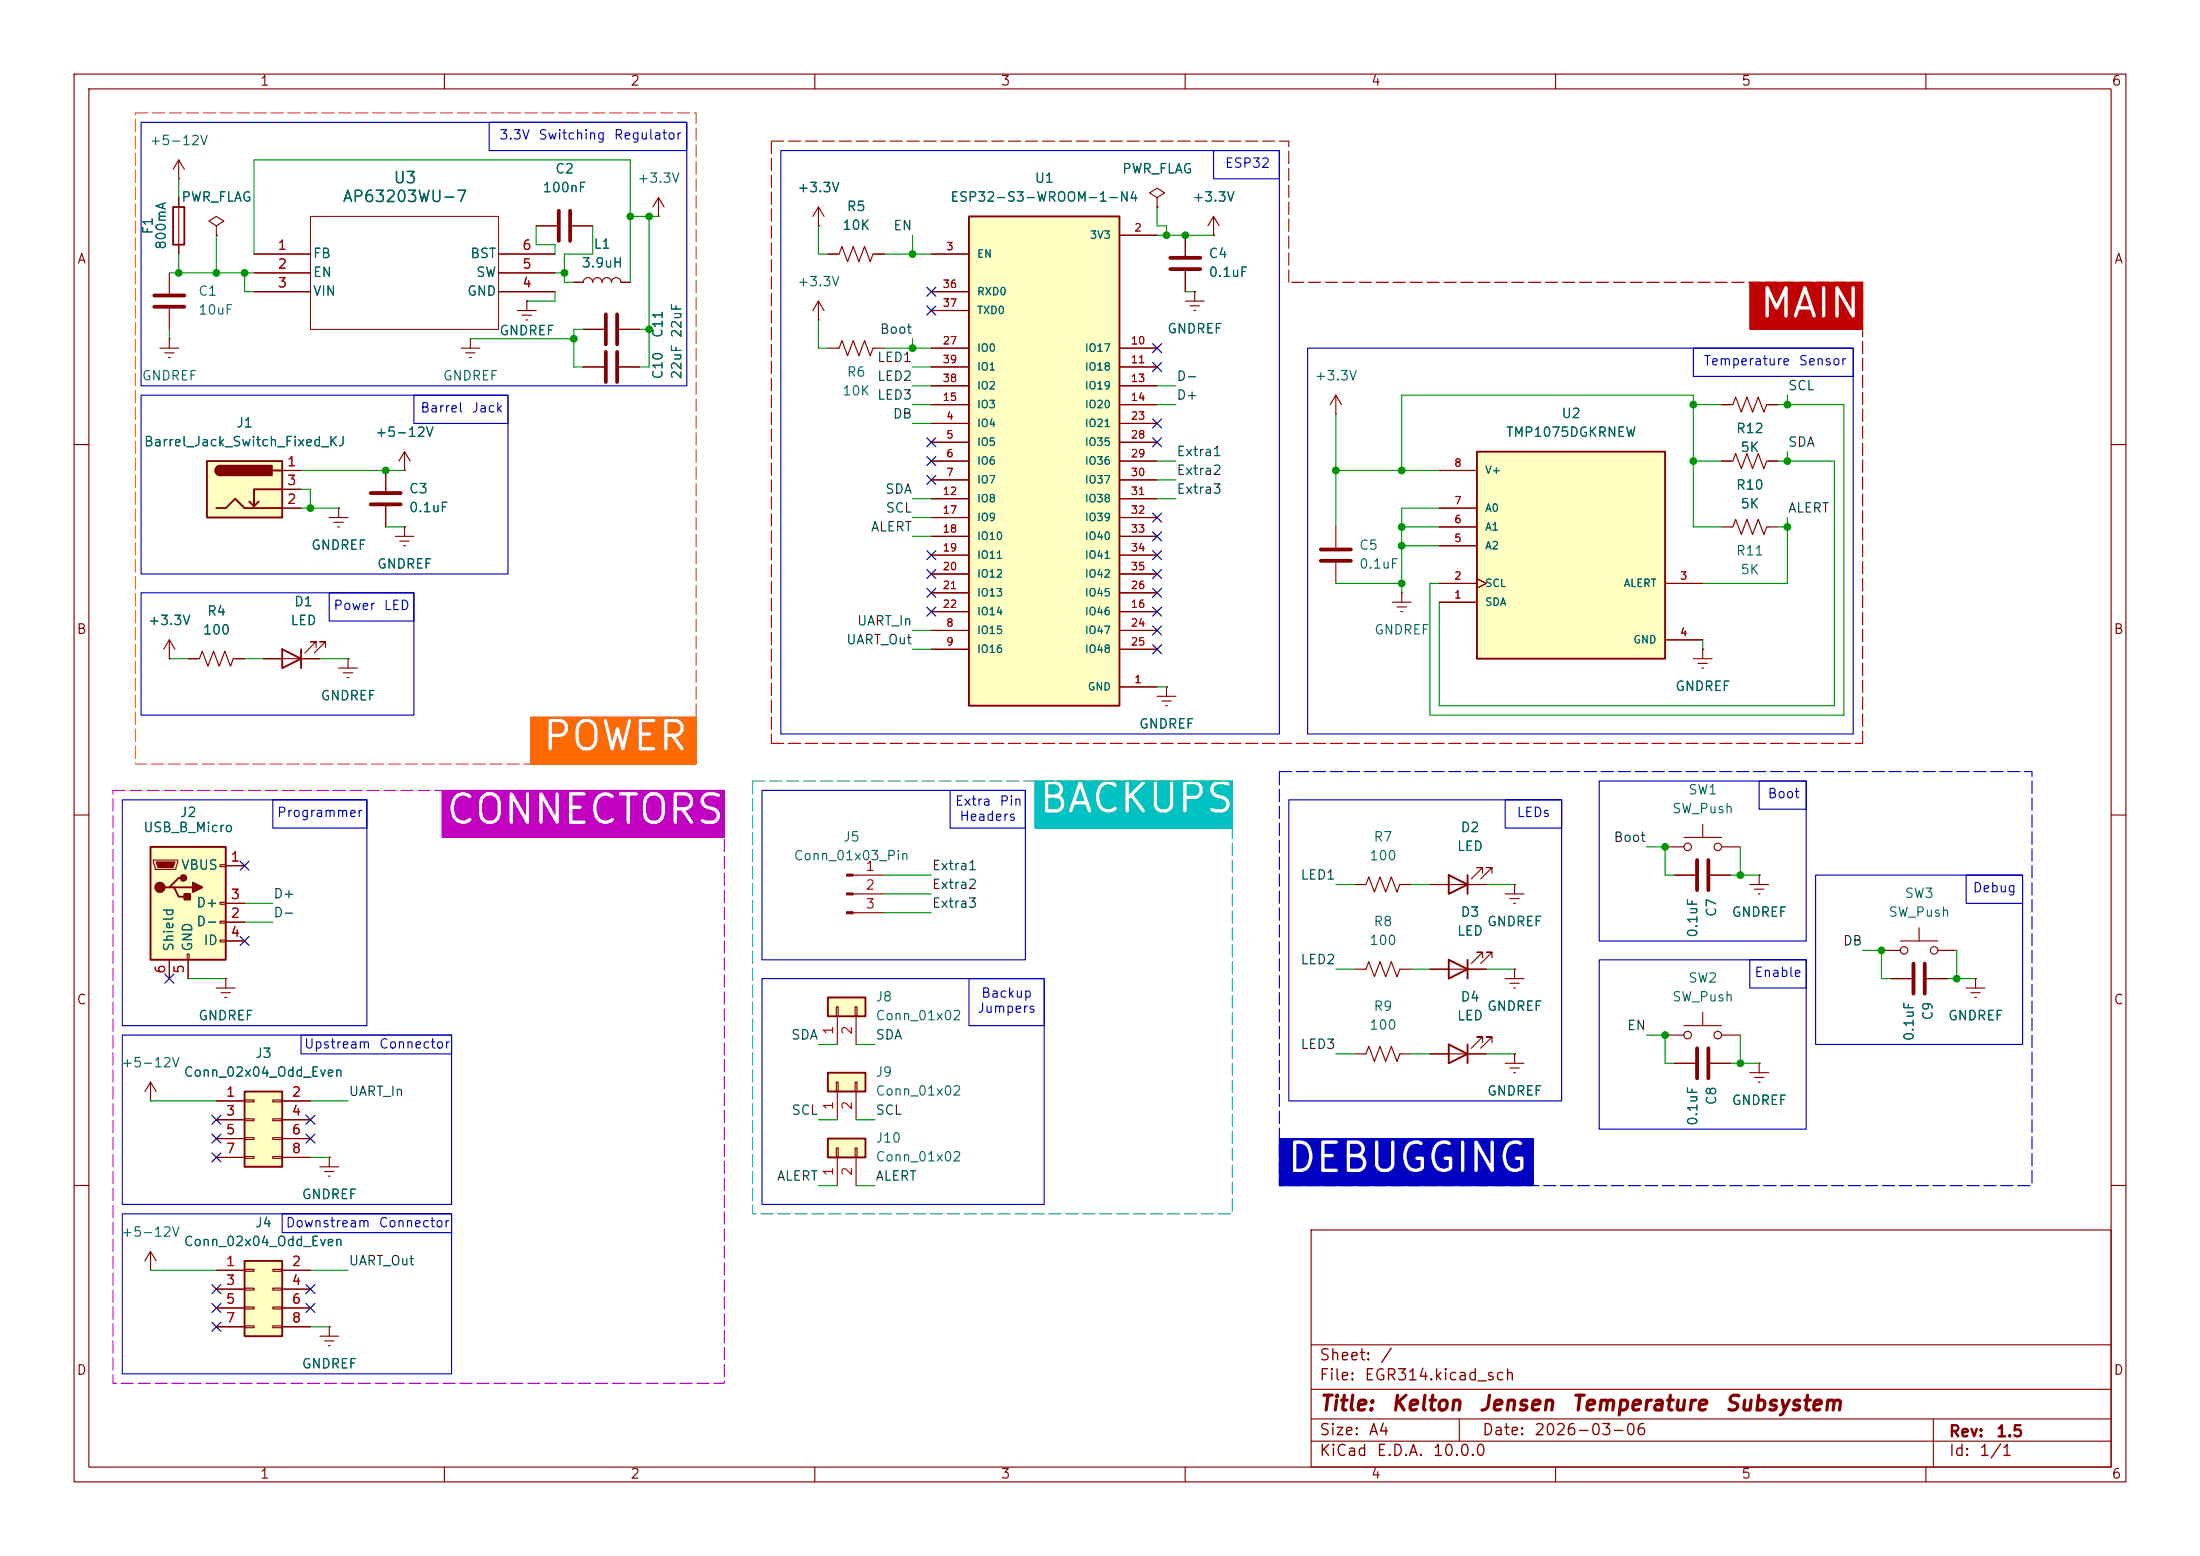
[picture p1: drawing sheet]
<svg xmlns="http://www.w3.org/2000/svg" width="297mm" height="210mm" viewBox="0 0 297 210" stroke-linecap="round" stroke-linejoin="round" font-family="sans-serif">
<g fill="none" stroke="#840000" stroke-width=".15">
<path d="M10 10h277v190h-277zM12 12h273v186h-273zM60 10v2M110 10v2M160 10v2M210 10v2M260 10v2M10 60h2M285 60h2M10 110h2M285 110h2M10 160h2"/>
<path d="M177 166h108v32h-108zM285 160h2M60 198v2M110 198v2M160 198v2M177 194.5h108M177 191.5h108M177 187.5h108M177 181.5h108M197 191.5v3M210 198v2M260 198v2"/>
<path d="M261 191.5v6.5"/>
</g>
<path d="M71.6 96.8h22.4v6.3h-22.4z" fill="#ff6b00"/>
<path d="M236.2 38.1h15.3v6.4h-15.3z" fill="#c20000"/>
<path d="M59.7 106.7h38.1v6.3h-38.1z" fill="#c200c2"/>
<path d="M139.7 105.4h26.7v6.4h-26.7z" fill="#00c2c2"/>
<path d="M172.7 153.7h34.3v6.3h-34.3z" fill="#0000c2"/>
<g fill="none" stroke="#840000" stroke-width=".15">
<path d="M77.5 38.1h1.2a.64 .64 0 0 1 .7-.6 .64 .64 0 0 1 .6 .6 .64 .64 0 0 1 .6-.6 .64 .64 0 0 1 .7 .6 .64 .64 0 0 1 .6-.6 .64 .64 0 0 1 .6 .6 .64 .64 0 0 1 .7-.6 .64 .64 0 0 1 .6 .6h1.3M69.8 41.9h2.6M70.5 42.5h1.3M71 43.2h.2M71.1 40.6h.1M71.1 40.6v1.3M78.7 44.5h2.8M83.6 44.5h2.8M232.4 54.6h1.5l.4-1 .8 2 .7-2 .8 2 .8-2 .7 2 .4-1h1.5M52.1 63.5v2.8M52.1 68.3v2.8M54.6 63.5h.1"/>
<path d="M54.6 61l-.8 1.2M54.6 61l.8 1.2M54.6 61v2.5M22.9 88.9h.1M22.9 86.4l-.8 1.2M22.9 86.4l.7 1.2M22.9 86.4v2.5M25.4 88.9h1.5l.4-1 .8 2 .7-2 .8 2 .8-2 .7 2 .4-1h1.5M35.6 88.9h7.6M42.7 87.4v-.8h-.8h.8l-1.6 1.5M43.9 87.4v-.8h-.7h.7l-1.5 1.5M45.7 90.2h2.6"/>
<path d="M46.4 90.8h1.2M46.9 91.4h.2M47 88.9h.1M47 88.9v1.3M193 119.4h7.7M200.2 117.9v-.8h-.8h.8l-1.6 1.5M201.4 117.9v-.8h-.7h.7l-1.5 1.5M29.2 133.4h2.5M29.8 134h1.3M30.4 134.6h.2M30.5 132.1h.1M30.5 132.1v1.3"/>
<path d="M20.3 148.6h.1M20.3 146.1l-.7 1.2M20.3 146.1l.8 1.2M20.3 146.1v2.5"/>
</g>
<path d="M81.8 42.4v4.1M83.3 42.4v4.1M50 66.5h4.1M50 68.1h4.1" fill="none" stroke="#840000" stroke-width=".51"/>
<path d="M38.1 87.6l2.5 1.3-2.5 1.3zM40.6 87.6v2.6M195.6 118.1l2.5 1.3-2.5 1.3zM198.1 118.1v2.6" fill="none" stroke="#840000" stroke-width=".25"/>
<path d="M33 147.3h5.1v10.2h-5.1z" fill="#ffffc2"/>
<path d="M195.6 129.5l2.5 1.3-2.5 1.3zM198.1 129.5v2.6M33 147.3h5.1v10.2h-5.1zM195.6 141l2.5 1.2-2.5 1.3zM198.1 141v2.5" fill="none" stroke="#840000" stroke-width=".25"/>
<g fill="none" stroke="#840000" stroke-width=".15">
<path d="M72.4 30.5h2.8M77.2 30.5h2.8M88.9 29.2h.1M88.9 26.7l-.8 1.2M88.9 26.7l.8 1.2M88.9 26.7v2.5M182.9 119.4h1.5l.4-1 .7 2 .8-2 .8 2 .7-2 .8 2 .4-1h1.5M204.5 119.4h.1M204.5 119.4v1.3M182.9 130.8h1.5l.4-1 .7 2 .8-2 .8 2 .7-2 .8 2 .4-1h1.5M193 130.8h7.7M200.2 129.3v-.8h-.8h.8l-1.6 1.5"/>
<path d="M201.4 129.3v-.8h-.7h.7l-1.5 1.5M203.2 132.1h2.5M203.2 120.7h2.5M203.8 132.7h1.3M203.8 121.3h1.3M204.3 133.4h.3M204.3 121.9h.3M204.5 130.8h.1M204.5 130.8v1.3M29.2 148.6h3.8M29.2 151.1h3.8M29.2 153.7h3.8"/>
<path d="M29.2 156.2h3.8M33 148.5h1.3v.2h-1.3zM33 151h1.3v.3h-1.3zM33 153.5h1.3v.3h-1.3zM33 156.1h1.3v.2h-1.3zM36.8 148.5h1.3v.2h-1.3zM36.8 151h1.3v.3h-1.3zM36.8 153.5h1.3v.3h-1.3zM36.8 156.1h1.3v.2h-1.3zM38.1 148.6h3.8M38.1 151.1h3.8M38.1 153.7h3.8"/>
<path d="M38.1 156.2h3.8M182.9 142.2h1.5l.4-1 .7 2.1 .8-2.1 .8 2.1 .7-2.1 .8 2.1 .4-1.1h1.5M193 142.2h7.7M200.2 140.7v-.7h-.8h.8l-1.6 1.5M201.4 140.7v-.7h-.7h.7l-1.5 1.5M203.2 143.5h2.5M203.8 144.1h1.3M204.3 144.8h.3M204.5 142.2h.1M204.5 142.2v1.3"/>
</g>
<path d="M75.4 28.4v4.1M77 28.4v4.1" fill="none" stroke="#840000" stroke-width=".51"/>
<path d="M33 170.2h5.1v10.1h-5.1z" fill="#ffffc2"/>
<path d="M33 170.2h5.1v10.1h-5.1z" fill="none" stroke="#840000" stroke-width=".25"/>
<g fill="none" stroke="#840000" stroke-width=".15">
<path d="M228.6 88.9h2.5M229.2 89.5h1.3M229.7 90.2h.3M229.9 87.6h.1M229.9 87.6v1.3M43.2 157.5h2.5M43.8 158.1h1.3M44.3 158.8h.3M44.4 156.2h.1M44.4 156.2v1.3M29.2 171.5h3.8M29.2 174h3.8"/>
<path d="M29.2 176.5h3.8M29.2 179.1h3.8M33 171.3h1.3v.3h-1.3zM33 173.9h1.3v.2h-1.3zM33 176.4h1.3v.3h-1.3zM33 178.9h1.3v.3h-1.3zM36.8 171.3h1.3v.3h-1.3zM36.8 173.9h1.3v.2h-1.3zM36.8 176.4h1.3v.3h-1.3zM36.8 178.9h1.3v.3h-1.3zM38.1 171.5h3.8M38.1 174h3.8"/>
<path d="M38.1 176.5h3.8M38.1 179.1h3.8M44.4 179.1h.1M44.4 179.1v1.2M43.2 180.3h2.5M43.8 181h1.3M44.3 181.6h.3"/>
</g>
<path d="M20.3 114.3h10.2v15.2h-10.2z" fill="#ffffc2"/>
<path d="M20.3 114.3h10.2v15.2h-10.2zM22.9 119.8h.6l.6 1.2h1.3M23.5 119.8h2.5M24.8 118.5h-.7l-1.2 1.3h-.7" fill="none" stroke="#840000" stroke-width=".25"/>
<g fill="none" stroke="#840000" stroke-width=".15">
<path d="M232.4 71.1h1.5l.4-1 .8 2 .7-2 .8 2 .8-2 .7 2 .4-1h1.5M20.7 116.1h3.3v.2l-.3 1h-2.7zM29.7 116.7h.8v.3h-.8zM30.5 116.8h2.5M22.9 129.5v2.6M25.3 128.8h.2v.7h-.2zM25.4 129.5v2.6M29.7 121.8h.8v.2h-.8zM29.7 124.3h.8v.3h-.8zM29.7 126.9h.8v.2h-.8zM30.5 124.5h2.5M30.5 121.9h2.5"/>
<path d="M30.5 127h2.5"/>
</g>
<path d="M21.1 116.3h2.5l-.2 .8h-2.1z" fill="#840000" stroke="#840000" stroke-width=".15"/>
<g fill="#840000" stroke="#840000" stroke-width=".25">
<path d="M24.9 120.7h.8v.7h-.8z"/>
<path d="M26 119.1l1.3 .7-1.3 .6z"/>
<circle cx="21.6" cy="119.8" r=".63"/>
<circle cx="24.8" cy="118.5" r=".38"/>
</g>
<path d="M199.4 61h25.4v27.9h-25.4z" fill="#ffffc2"/>
<path d="M199.4 61h25.4v27.9h-25.4z" fill="none" stroke="#840000" stroke-width=".25"/>
<path d="M180.3 71.1v2.8M180.3 75.9v2.8M194.3 78.7h5.1M194.3 73.7h5.1M194.3 71.1h5.1M194.3 68.6h5.1M194.3 63.5h5.1M199.4 78.1l1.3 .6-1.3 .7M224.8 78.7h5.1M194.3 81.3h5.1M224.8 86.4h5.1" fill="none" stroke="#840000" stroke-width=".15"/>
<path d="M178.3 74.2h4.1M178.3 75.7h4.1" fill="none" stroke="#840000" stroke-width=".51"/>
<path d="M130.8 29.2h20.3v66.1h-20.3z" fill="#ffffc2"/>
<path d="M130.8 29.2h20.3v66.1h-20.3z" fill="none" stroke="#840000" stroke-width=".25"/>
<g fill="none" stroke="#840000" stroke-width=".15">
<path d="M125.7 34.3h5.1M125.7 39.4h5.1M151.1 31.8h5.1M125.7 57.2h5.1M125.7 59.7h5.1M125.7 47h5.1M125.7 49.5h5.1M125.7 52.1h5.1M125.7 54.6h5.1M125.7 41.9h5.1M151.1 57.2h5.1M151.1 59.7h5.1"/>
<path d="M151.1 47h5.1M151.1 49.5h5.1M151.1 52.1h5.1M151.1 54.6h5.1M125.7 62.2h5.1M125.7 64.8h5.1M125.7 67.3h5.1M125.7 69.9h5.1M125.7 72.4h5.1M125.7 74.9h5.1M125.7 77.5h5.1M151.1 62.2h5.1"/>
<path d="M151.1 64.8h5.1M151.1 67.3h5.1M151.1 69.9h5.1M151.1 72.4h5.1M151.1 74.9h5.1M151.1 77.5h5.1M125.7 85.1h5.1M125.7 87.6h5.1M125.7 82.6h5.1M125.7 80h5.1M151.1 92.7h5.1M151.1 85.1h5.1"/>
<path d="M151.1 87.6h5.1M151.1 82.6h5.1M151.1 80h5.1"/>
</g>
<path d="M111.8 134.6h5v2.6h-5z" fill="#ffffc2"/>
<path d="M111.8 134.6h5v2.6h-5z" fill="none" stroke="#840000" stroke-width=".25"/>
<g fill="none" stroke="#840000" stroke-width=".15">
<path d="M111.8 47h1.5l.4-1 .7 2 .8-2 .8 2 .7-2 .8 2 .4-1h1.5M180.3 55.9h.1M180.3 53.3l-.7 1.3M180.3 53.3l.8 1.3M180.3 53.3v2.6M232.4 62.2h1.5l.4-1 .8 2 .7-2 .8 2 .8-2 .7 2 .4-1h1.5M188 81.3h2.5M188.6 81.9h1.3M189.1 82.6h.3M189.2 80h.1M189.2 80v1.3M115.2 118.1h4.2"/>
<path d="M112.9 135.9h.3v1.3h-.3zM113 137.2v3.8M115.2 120.7h4.2M115.2 123.2h4.2M115.4 135.9h.3v1.3h-.3zM115.6 137.2v3.8M254 128.3h2.5M256.5 127h5.1M259.1 125.2v1.8M261.6 128.3h2.6M20.3 171.5h.1M20.3 168.9l-.7 1.3"/>
<path d="M20.3 168.9l.8 1.3M20.3 168.9v2.6"/>
<circle cx="257" cy="128.3" r=".51"/>
<circle cx="261.1" cy="128.3" r=".51"/>
</g>
<g fill="#840000" stroke="#840000" stroke-width=".15">
<path d="M114.3 118h.9v.2h-.9z"/>
<path d="M114.3 120.5h.9v.3h-.9z"/>
<path d="M114.3 123.1h.9v.2h-.9z"/>
</g>
<path d="M111.8 144.8h5v2.5h-5z" fill="#ffffc2"/>
<path d="M111.8 144.8h5v2.5h-5z" fill="none" stroke="#840000" stroke-width=".25"/>
<path d="M112.9 146.1h.3v1.2h-.3zM113 147.3v3.8M115.4 146.1h.3v1.2h-.3zM115.6 147.3v3.8" fill="none" stroke="#840000" stroke-width=".15"/>
<path d="M111.8 153.7h5v2.5h-5z" fill="#ffffc2"/>
<path d="M111.8 153.7h5v2.5h-5z" fill="none" stroke="#840000" stroke-width=".25"/>
<g fill="none" stroke="#840000" stroke-width=".15">
<path d="M22.9 36.8v2.8M110.5 30.5h.1M110.5 27.9v2.6M110.5 27.9l-.8 1.3M110.5 27.9l.8 1.3M111.8 34.3h1.5l.4-1 .7 2 .8-2 .8 2 .7-2 .8 2 .4-1h1.5M156.2 26.7l1-.7-1-.6-1 .6 1 .7v1.2M156.2 27.9h.1M160 31.8v2.7M160 36.6v2.8M161.3 39.4h.1M161.3 39.4v1.2"/>
<path d="M163.8 31.8h.1M163.8 29.2l-.7 1.3M163.8 29.2l.8 1.3M163.8 29.2v2.6M21.6 47h2.5M22.2 47.6h1.3M22.7 48.3h.3M22.9 45.7h.1M22.9 41.7v2.8M22.9 45.7v1.3M62.2 47h2.6M62.9 47.6h1.2"/>
<path d="M63.4 48.3h.2M63.5 45.7h.1M63.5 45.7v1.3M78.7 49.5h2.8M83.6 49.5h2.8M110.5 43.2h.1M110.5 40.6l-.8 1.3M110.5 40.6l.8 1.3M110.5 40.6v2.6M160 40.6h2.6M160.7 41.3h1.2M161.2 41.9h.2"/>
<path d="M44.4 69.9h2.6M45.1 70.5h1.3M45.6 71.1h.2M45.7 68.6h.1M45.7 68.6v1.3M53.3 72.4h2.6M54 73h1.2M54.5 73.7h.2M54.6 71.1h.1M54.6 71.1v1.3M156.2 94h2.5M156.8 94.6h1.3"/>
<path d="M157.4 95.3h.2M157.5 92.7h.1M157.5 92.7v1.3M224.8 114.3h2.5M226.1 118.1h2.8M227.3 113h5.1M229.9 111.3v1.7M230.9 118.1h2.8M232.4 114.3h2.5M236.2 119.4h2.6M237.5 118.1h.1M237.5 118.1v1.3"/>
<path d="M224.8 139.7h2.5M227.3 138.4h5.1M229.9 136.7v1.7M232.4 139.7h2.5M236.9 120h1.2M237.4 120.7h.2M255.3 132.1h2.8M260.1 132.1h2.8M265.4 133.4h2.6M266.1 134h1.2M266.6 134.6h.2M266.7 132.1h.1"/>
<path d="M266.7 132.1v1.3M112.9 154.9h.3v1.3h-.3zM113 156.2v3.8M115.4 154.9h.3v1.3h-.3zM115.6 156.2v3.8M226.1 143.5h2.8M230.9 143.5h2.8M236.2 144.8h2.6M236.9 145.4h1.2M237.4 146.1h.2M237.5 143.5h.1M237.5 143.5v1.3"/>
<circle cx="227.8" cy="114.3" r=".51"/>
<circle cx="231.9" cy="114.3" r=".51"/>
<circle cx="227.8" cy="139.7" r=".51"/>
<circle cx="231.9" cy="139.7" r=".51"/>
</g>
<path d="M20.8 39.9h4.1M158 34.8h4.1M158 36.3h4.1M20.8 41.4h4.1M81.8 47.5v4.1M83.3 47.5v4.1M229.1 116.1v4M230.6 116.1v4M258.3 130v4.1M259.8 130v4.1M229.1 141.5v4M230.6 141.5v4" fill="none" stroke="#840000" stroke-width=".51"/>
<path d="M27.9 62.2h10.2v7.7h-10.2z" fill="#ffffc2"/>
<path d="M23.4 27.9h1.5v5.1h-1.5zM27.9 62.2h10.2v7.7h-10.2zM29.2 68.6h1.3l1.2-1.3 1.3 1.3h5.1M29.7 62.9a.64 .64 0 0 0-.6 .6 .64 .64 0 0 0 .6 .6M34.9 67.7l-.6 .6M36.8 63.5h1.3M38.1 66h-3.8v2.3l-.6-.6" fill="none" stroke="#840000" stroke-width=".25"/>
<g fill="#840000" stroke="#840000" stroke-width=".25">
<path d="M29.3 63.1l.4-.2v1.2a.63 .63 0 0 1-.6-.4 .63 .63 0 0 1 .2-.6z"/>
<path d="M29.7 62.9h7v1.2h-7z"/>
</g>
<g fill="none" stroke="#840000" stroke-width=".15">
<path d="M24.1 24.1h.1M24.1 21.6l-.7 1.3M24.1 21.6l.8 1.3M24.1 21.6v2.5M24.1 26.7v7.6M29.2 30.5l1-.7-1-.6-1 .6 1 .7v1.3M29.2 31.8h.1M34.3 36.8h7.6M34.3 39.4h7.6M34.3 34.3h7.6M67.3 36.8h7.6M67.3 39.4h7.6"/>
<path d="M67.3 34.3h7.6M72.4 30.5h2.8M77.2 30.5h2.8M77.5 38.1h1.2M83.8 38.1h1.3M110.5 30.5h.1M111.8 34.3h1.2M118.1 34.3h1.3M125.7 39.4h5.1M125.7 34.3h5.1M151.1 31.8h5.1M156.2 27.9h.1"/>
<path d="M160 31.8v2.7M160 36.6v2.8M161.3 39.4h.1M163.8 31.8h.1M71.1 40.6h.1M78.7 49.5h2.8M78.7 44.5h2.8M83.6 49.5h2.8M83.6 44.5h2.8M125.7 54.6h5.1M125.7 57.2h5.1M125.7 59.7h5.1"/>
<path d="M125.7 47h5.1M125.7 49.5h5.1M125.7 52.1h5.1M125.7 41.9h5.1M151.1 54.6h5.1M151.1 57.2h5.1M151.1 59.7h5.1M151.1 47h5.1M151.1 49.5h5.1M151.1 52.1h5.1M232.4 54.6h1.3M238.8 54.6h1.2"/>
<path d="M38.1 63.5h2.5M38.1 68.6h2.5M38.1 66h2.5M45.7 68.6h.1M52.1 63.5v2.8M52.1 68.3v2.8M54.6 63.5h.1M54.6 71.1h.1M125.7 62.2h5.1M125.7 64.8h5.1M125.7 67.3h5.1M125.7 69.9h5.1"/>
<path d="M125.7 72.4h5.1M125.7 74.9h5.1M125.7 77.5h5.1M151.1 62.2h5.1M151.1 64.8h5.1M151.1 67.3h5.1M151.1 69.9h5.1M151.1 72.4h5.1M151.1 74.9h5.1M151.1 77.5h5.1M194.3 63.5h5.1M194.3 68.6h5.1"/>
<path d="M194.3 78.7h5.1M194.3 73.7h5.1M194.3 71.1h5.1M199.4 78.1l1.3 .6-1.3 .7M224.8 78.7h5.1M232.4 62.2h1.3M238.8 62.2h1.2M22.9 88.9h.1M25.4 88.9h1.3M31.7 88.9h1.3M35.6 88.9h2.5M40.6 88.9h2.6"/>
<path d="M47 88.9h.1M125.7 85.1h5.1M125.7 87.6h5.1M125.7 82.6h5.1M125.7 80h5.1M151.1 92.7h5.1M151.1 85.1h5.1M151.1 87.6h5.1M151.1 82.6h5.1M151.1 80h5.1M157.5 92.7h.1M194.3 81.3h5.1"/>
<path d="M224.8 86.4h5.1M229.9 87.6h.1M30.5 116.8h2.5M193 119.4h2.6M198.1 119.4h2.6M204.5 119.4h.1M226.1 118.1h2.8M230.9 118.1h2.8M237.5 118.1h.1M22.9 129.5v2.6M25.4 129.5v2.6M30.5 132.1h.1"/>
<path d="M30.5 124.5h2.5M30.5 121.9h2.5M30.5 127h2.5M193 130.8h2.6M198.1 130.8h2.6M204.5 130.8h.1M255.3 132.1h2.8M260.1 132.1h2.8M266.7 132.1h.1M29.2 148.6h3.8M29.2 151.1h3.8M29.2 153.7h3.8"/>
<path d="M29.2 156.2h3.8M38.1 148.6h3.8M38.1 151.1h3.8M38.1 153.7h3.8M38.1 156.2h3.8M44.4 156.2h.1M193 142.2h2.6M198.1 142.2h2.6M204.5 142.2h.1M226.1 143.5h2.8M230.9 143.5h2.8M237.5 143.5h.1"/>
<path d="M29.2 171.5h3.8M29.2 174h3.8M29.2 176.5h3.8M29.2 179.1h3.8M38.1 171.5h3.8M38.1 174h3.8M38.1 176.5h3.8M38.1 179.1h3.8M44.4 179.1h.1"/>
</g>
<path d="M41.9 29.2h25.4v15.3h-25.4z" fill="none" stroke="#840000" stroke-width=".14"/>
<path d="M104.1 19.1h69.9M104.1 19.1v81.2M174 38.1v-19M251.5 38.1h-77.5M104.1 100.3h147.4M251.5 100.3v-62.2" fill="none" stroke="#c20000" stroke-width=".15" stroke-dasharray="1.7 .6"/>
<g fill="none" stroke="#009600" stroke-width=".15">
<path d="M22.9 36.8h11.4M24.1 24.1v2.6M24.1 34.3v2.5M29.2 31.8v5M33 36.8v2.6h1.3M34.3 34.3v-12.7h50.8v16.5M72.4 30.5v2.5h2.5v1.3M74.9 36.8h1.3M74.9 39.4v1.2h-3.8M80 30.5v3.8h-3.8v3.8h1.3M85.1 29.2h3.8M87.6 29.2v20.3h-1.2"/>
<path d="M110.5 30.5v3.8h1.3M119.4 34.3h6.3M123.2 31.8v2.5M156.2 27.9v2.6h1.3v1.3M156.2 31.8h7.6M160 39.4h1.3M22.9 44.5v1.2M63.5 45.7h14M78.7 44.5h-1.2v5h1.2M86.4 44.5h1.2M110.5 43.2v3.8h1.3M119.4 47h6.3"/>
<path d="M123.2 54.6h2.5M123.2 49.5h2.5M123.2 45.7v1.3M123.2 57.2h2.5M123.2 52.1h2.5M156.2 54.6h2.5M156.2 52.1h2.5M180.3 55.9v15.2M228.6 54.6h3.8M240 54.6h8.9v41.9h-55.9v-17.8h1.3M241.3 53.3v1.3M40.6 68.6h5.1"/>
<path d="M40.6 63.5h14M40.6 66h1.3v2.6M52.1 71.1h2.5M123.2 69.9h2.5M123.2 67.3h2.5M123.2 72.4h2.5M156.2 62.2h2.5M156.2 64.8h2.5M156.2 67.3h2.5M180.3 78.7h8.9M180.3 63.5h14M189.2 73.7h5.1"/>
<path d="M189.2 71.1h5.1M189.2 63.5v-10.2h39.4v17.8h3.8M194.3 68.6h-5.1v11.4M228.6 62.2h3.8M240 62.2h7.6v33.1h-53.3v-14M240 71.1h1.3M241.3 61v1.2M241.3 69.9v8.8h-11.4M22.9 88.9h2.5M33 88.9h2.6M43.2 88.9h3.8M123.2 87.6h2.5"/>
<path d="M123.2 85.1h2.5M156.2 92.7h1.3M229.9 86.4v1.2M119.4 118.1h6.3M180.3 119.4h2.6M190.5 119.4h2.5M200.7 119.4h3.8M222.2 114.3h2.6v3.8h1.3M233.7 118.1h3.8M234.9 114.3v3.8M25.4 132.1h5.1M33 121.9h3.8"/>
<path d="M33 124.5h3.8M119.4 120.7h6.3M119.4 123.2h6.3M180.3 130.8h2.6M190.5 130.8h2.5M200.7 130.8h3.8M222.2 139.7h2.6v3.8h1.3M234.9 139.7v3.8M251.5 128.3h2.5v3.8h1.3M262.9 132.1h3.8M264.2 128.3v3.8M20.3 148.6h8.9"/>
<path d="M41.9 156.2h2.5M41.9 148.6h5.1M110.5 141h2.5M110.5 151.1h2.5M115.6 141h2.5M115.6 151.1h2.5M180.3 142.2h2.6M190.5 142.2h2.5M200.7 142.2h3.8M233.7 143.5h3.8M20.3 171.5h8.9M41.9 171.5h5.1"/>
<path d="M41.9 179.1h2.5M110.5 160h2.5M115.6 160h2.5"/>
</g>
<g fill="none" stroke="#000084" stroke-width=".15">
<path d="M125.1 38.8l1.2 1.2M126.3 38.8l-1.2 1.2M125.1 41.3l1.2 1.2M125.1 59.1l1.2 1.2M126.3 41.3l-1.2 1.2M126.3 59.1l-1.2 1.2M155.6 56.5l1.2 1.3M155.6 48.9l1.2 1.2M155.6 46.4l1.2 1.2M155.6 59.1l1.2 1.2M156.8 56.5l-1.2 1.3M156.8 48.9l-1.2 1.2"/>
<path d="M156.8 46.4l-1.2 1.2M156.8 59.1l-1.2 1.2M125.1 79.4l1.2 1.2M125.1 74.3l1.2 1.2M125.1 64.2l1.2 1.2M125.1 76.9l1.2 1.2M125.1 61.6l1.2 1.2M126.3 79.4l-1.2 1.2M126.3 74.3l-1.2 1.2M126.3 64.2l-1.2 1.2M126.3 76.9l-1.2 1.2M126.3 61.6l-1.2 1.2"/>
<path d="M155.6 79.4l1.2 1.2M155.6 69.2l1.2 1.3M155.6 76.9l1.2 1.2M155.6 74.3l1.2 1.2M155.6 71.8l1.2 1.2M156.8 79.4l-1.2 1.2M156.8 69.2l-1.2 1.3M156.8 76.9l-1.2 1.2M156.8 74.3l-1.2 1.2M156.8 71.8l-1.2 1.2M125.1 81.9l1.2 1.3M126.3 81.9l-1.2 1.3"/>
<path d="M155.6 84.5l1.2 1.2M155.6 81.9l1.2 1.3M155.6 87l1.2 1.2M156.8 84.5l-1.2 1.2M156.8 81.9l-1.2 1.3M156.8 87l-1.2 1.2M32.4 116.2l1.2 1.2M33.6 116.2l-1.2 1.2M22.3 131.5l1.2 1.2M23.5 131.5l-1.2 1.2M32.4 126.4l1.2 1.2M33.6 126.4l-1.2 1.2"/>
<path d="M28.6 150.5l1.2 1.2M28.6 155.6l1.2 1.2M28.6 153.1l1.2 1.2M29.8 150.5l-1.2 1.2M29.8 155.6l-1.2 1.2M29.8 153.1l-1.2 1.2M41.3 153.1l1.2 1.2M41.3 150.5l1.2 1.2M42.5 153.1l-1.2 1.2M42.5 150.5l-1.2 1.2M28.6 178.5l1.2 1.2M28.6 175.9l1.2 1.2"/>
<path d="M28.6 173.4l1.2 1.2M29.8 178.5l-1.2 1.2M29.8 175.9l-1.2 1.2M29.8 173.4l-1.2 1.2M41.3 175.9l1.2 1.2M41.3 173.4l1.2 1.2M42.5 175.9l-1.2 1.2M42.5 173.4l-1.2 1.2"/>
</g>
<g fill="none" stroke="#0000c2" stroke-width=".15">
<path d="M19 16.5h73.7v35.6h-73.7zM66 16.5h26.7v3.8h-26.7zM105.4 20.3h67.3v78.8h-67.3zM163.8 20.3h8.9v3.8h-8.9zM19 53.3h49.6v24.2h-49.6zM55.9 53.3h12.7v3.9h-12.7zM176.5 47h73.7v52.1h-73.7zM228.6 47h21.6v3.8h-21.6zM19 80h36.9v16.5h-36.9zM44.4 80h11.5v3.8h-11.5zM16.5 108h33v30.4h-33zM36.8 108h12.7v3.8h-12.7z"/>
<path d="M102.9 106.7h35.5v22.8h-35.5zM128.3 106.7h10.1v5.1h-10.1zM174 108h36.8v40.6h-36.8zM203.2 108h7.6v3.8h-7.6zM215.9 105.4h27.9v21.6h-27.9zM237.5 105.4h6.3v3.8h-6.3zM245.1 118.1h27.9v22.9h-27.9zM265.4 118.1h7.6v3.8h-7.6zM16.5 139.7h44.5v22.9h-44.5zM40.6 139.7h20.4v2.5h-20.4zM102.9 132.1h38.1v30.5h-38.1zM130.8 132.1h10.2v6.3h-10.2z"/>
<path d="M215.9 129.5h27.9v22.9h-27.9zM236.2 129.5h7.6v3.9h-7.6zM172.7 153.7h34.3v6.3h-34.3zM16.5 163.8h44.5v21.6h-44.5zM38.1 163.8h22.9v2.6h-22.9z"/>
</g>
<path d="M71.6 96.8h22.4v6.3h-22.4z" fill="none" stroke="#ff6b00" stroke-width=".15"/>
<path d="M236.2 38.1h15.3v6.4h-15.3z" fill="none" stroke="#c20000" stroke-width=".15"/>
<path d="M172.7 104.1h101.6v55.9h-101.6z" fill="none" stroke="#0000c2" stroke-width=".15" stroke-dasharray="1.7 .6"/>
<path d="M18.3 15.2h75.7v87.9h-75.7z" fill="none" stroke="#ff6b00" stroke-width=".15" stroke-dasharray="1.7 .6"/>
<path d="M101.6 105.4h64.8v58.4h-64.8z" fill="none" stroke="#00c2c2" stroke-width=".15" stroke-dasharray="1.7 .6"/>
<path d="M15.2 106.7h82.6v80h-82.6z" fill="none" stroke="#c200c2" stroke-width=".15" stroke-dasharray="1.7 .6"/>
<path d="M59.7 106.7h38.1v6.3h-38.1z" fill="none" stroke="#c200c2" stroke-width=".15"/>
<path d="M139.7 105.4h26.7v6.4h-26.7z" fill="none" stroke="#00c2c2" stroke-width=".15"/>
<g fill="#009600" stroke="#009600" stroke-width=".14">
<circle cx="228.6" cy="54.6" r=".46"/>
<circle cx="241.3" cy="54.6" r=".46"/>
<circle cx="189.2" cy="63.5" r=".46"/>
<circle cx="189.2" cy="78.7" r=".46"/>
<circle cx="180.3" cy="63.5" r=".46"/>
<circle cx="189.2" cy="73.7" r=".46"/>
<circle cx="189.2" cy="71.1" r=".46"/>
<circle cx="224.8" cy="114.3" r=".46"/>
<circle cx="228.6" cy="62.2" r=".46"/>
<circle cx="241.3" cy="71.1" r=".46"/>
<circle cx="241.3" cy="62.2" r=".46"/>
<circle cx="234.9" cy="118.1" r=".46"/>
<circle cx="123.2" cy="47" r=".46"/>
<circle cx="254" cy="128.3" r=".46"/>
<circle cx="264.2" cy="132.1" r=".46"/>
<circle cx="234.9" cy="143.5" r=".46"/>
<circle cx="224.8" cy="139.7" r=".46"/>
<circle cx="123.2" cy="34.3" r=".46"/>
<circle cx="157.5" cy="31.8" r=".46"/>
<circle cx="160" cy="31.8" r=".46"/>
<circle cx="29.2" cy="36.8" r=".46"/>
<circle cx="33" cy="36.8" r=".46"/>
<circle cx="52.1" cy="63.5" r=".46"/>
<circle cx="41.9" cy="68.6" r=".46"/>
<circle cx="87.6" cy="29.2" r=".46"/>
<circle cx="85.1" cy="29.2" r=".46"/>
<circle cx="77.5" cy="45.7" r=".46"/>
<circle cx="76.2" cy="36.8" r=".46"/>
<circle cx="87.6" cy="44.5" r=".46"/>
<circle cx="24.1" cy="36.8" r=".46"/>
</g>
<g font-size="3.8" fill="#fff">
<text x="237.3" y="43.8">MAIN</text>
<text x="73" y="102.2">POWER</text>
<text x="60" y="112.1">CONNECTORS</text>
<text x="140" y="110.6">BACKUPS</text>
<text x="173.5" y="159.1">DEBUGGING</text>
</g>
<g font-size="2" fill="#840000">
<text x="178" y="190.9">Title:</text>
<text x="187.7" y="190.9">Kelton</text>
<text x="199.5" y="190.9">Jensen</text>
<text x="212" y="190.9">Temperature</text>
<text x="232.7" y="190.9">Subsystem</text>
</g>
<g font-size="1.5" fill="#006464">
<text x="46.2" y="27.7">AP63203WU-7</text>
<text x="53" y="25.1">U3</text>
</g>
<g font-size="1.5" fill="#840000">
<text x="178" y="184">Sheet:</text>
<text x="186.2" y="184">/</text>
<text x="178" y="186.7">File:</text>
<text x="184.1" y="186.7">EGR314.kicad_sch</text>
<text x="178" y="196.9">KiCad</text>
<text x="178" y="194.1">Size:</text>
<text x="184.7" y="194.1">A4</text>
<text x="185.7" y="196.9">E.D.A.</text>
<text x="193.3" y="196.9">10.0.0</text>
<text x="200" y="194.1">Date:</text>
<text x="207" y="194.1">2026-03-06</text>
<text x="263" y="194.3">Rev:</text>
<text x="263" y="196.9">Id:</text>
<text x="267.1" y="196.9">1/1</text>
<text x="269.4" y="194.3">1.5</text>
</g>
<g font-size="1.3" fill="#840000">
<text x="35" y="11.9">1</text>
<text x="85" y="11.9">2</text>
<text x="135" y="11.9">3</text>
<text x="185" y="11.9">4</text>
<text x="235" y="11.9">5</text>
<text x="285" y="11.9">6</text>
<text x="10.3" y="35.9">A</text>
<text x="285.3" y="35.9">A</text>
<text x="10.3" y="85.9">B</text>
<text x="285.3" y="85.9">B</text>
<text x="10.3" y="135.9">C</text>
<text x="285.3" y="135.9">C</text>
<text x="10.3" y="185.9">D</text>
<text x="285.3" y="185.9">D</text>
<text x="35" y="199.9">1</text>
<text x="85" y="199.9">2</text>
<text x="135" y="199.9">3</text>
<text x="185" y="199.9">4</text>
<text x="235" y="199.9">5</text>
<text x="285" y="199.9">6</text>
</g>
<g font-size="1.3" fill="#006464">
<text x="20.1" y="19.9">+5-12V</text>
<text x="74.9" y="23.7">C2</text>
<text x="151.4" y="23.7">PWR_FLAG</text>
<text x="24.4" y="27.5">PWR_FLAG</text>
<text x="73.2" y="26.3">100nF</text>
<text x="86" y="25">+3.3V</text>
<text x="107.5" y="26.3">+3.3V</text>
<text x="114.2" y="28.8">R5</text>
<text x="128.2" y="27.5">ESP32-S3-WROOM-1-N4</text>
<text x="139.6" y="25">U1</text>
<text x="160.9" y="27.5">+3.3V</text>
<text x="20.9" y="31.7" transform="rotate(-90 20.9 31.7)">F1</text>
<text x="22.7" y="33.8" transform="rotate(-90 22.7 33.8)">800mA</text>
<text x="42.2" y="35.2">FB</text>
<text x="63.4" y="35.2">BST</text>
<text x="80.1" y="33.9">L1</text>
<text x="113.6" y="31.3">10K</text>
<text x="163.1" y="35.2">C4</text>
<text x="26.7" y="40.2">C1</text>
<text x="42.2" y="37.7">EN</text>
<text x="42.2" y="40.2">VIN</text>
<text x="63" y="40.2">GND</text>
<text x="64.2" y="37.7">SW</text>
<text x="78.4" y="36.4">3.9uH</text>
<text x="107.5" y="39">+3.3V</text>
<text x="163.1" y="37.7">0.1uF</text>
<text x="26.7" y="42.8">10uF</text>
<text x="67.3" y="45.6">GNDREF</text>
<text x="89.8" y="45.7" transform="rotate(-90 89.8 45.7)">C11</text>
<text x="92.3" y="45.7" transform="rotate(-90 92.3 45.7)">22uF</text>
<text x="157.5" y="45.3">GNDREF</text>
<text x="19.1" y="51.7">GNDREF</text>
<text x="59.7" y="51.7">GNDREF</text>
<text x="89.8" y="51.3" transform="rotate(-90 89.8 51.3)">C10</text>
<text x="92.3" y="51.3" transform="rotate(-90 92.3 51.3)">22uF</text>
<text x="113.6" y="53.7">10K</text>
<text x="114.2" y="51.2">R6</text>
<text x="177.4" y="51.7">+3.3V</text>
<text x="31.8" y="58">J1</text>
<text x="50.6" y="59.3">+5-12V</text>
<text x="203.2" y="59.3">TMP1075DGKRNEW</text>
<text x="210.7" y="56.7">U2</text>
<text x="234.3" y="58.8">R12</text>
<text x="19.3" y="60.6">Barrel_Jack_Switch_Fixed_KJ</text>
<text x="234.9" y="61.3">5K</text>
<text x="55.1" y="66.9">C3</text>
<text x="55.1" y="69.4">0.1uF</text>
<text x="234.3" y="66.4">R10</text>
<text x="234.9" y="68.9">5K</text>
<text x="41.9" y="74.5">GNDREF</text>
<text x="50.8" y="77.1">GNDREF</text>
<text x="183.4" y="74.5">C5</text>
<text x="183.4" y="77.1">0.1uF</text>
<text x="234.3" y="75.3">R11</text>
<text x="234.9" y="77.8">5K</text>
<text x="27.9" y="83.4">R4</text>
<text x="39.6" y="82.1">D1</text>
<text x="19.9" y="84.7">+3.3V</text>
<text x="27.3" y="86">100</text>
<text x="39.1" y="84.7">LED</text>
<text x="185.4" y="86">GNDREF</text>
<text x="43.2" y="94.8">GNDREF</text>
<text x="226.1" y="93.6">GNDREF</text>
<text x="153.7" y="98.7">GNDREF</text>
<text x="227.8" y="107.5">SW1</text>
<text x="19.3" y="112.6">USB_B_Micro</text>
<text x="24.2" y="110.6">J2</text>
<text x="113.7" y="113.9">J5</text>
<text x="185.3" y="113.9">R7</text>
<text x="197.1" y="112.6">D2</text>
<text x="225.7" y="110.1">SW_Push</text>
<text x="24.4" y="117.7">VBUS</text>
<text x="107.1" y="116.4">Conn_01x03_Pin</text>
<text x="184.8" y="116.4">100</text>
<text x="196.6" y="115.2">LED</text>
<text x="26.4" y="125.3">D-</text>
<text x="26.4" y="122.8">D+</text>
<text x="185.3" y="125.3">R8</text>
<text x="197.1" y="124.1">D3</text>
<text x="200.7" y="125.3">GNDREF</text>
<text x="232" y="123.9" transform="rotate(-90 232 123.9)">C7</text>
<text x="233.7" y="124.1">GNDREF</text>
<text x="254.9" y="124.1">SW_Push</text>
<text x="257" y="121.5">SW3</text>
<text x="23.7" y="128.5" transform="rotate(-90 23.7 128.5)">Shield</text>
<text x="26.3" y="128.5" transform="rotate(-90 26.3 128.5)">GND</text>
<text x="27.4" y="127.9">ID</text>
<text x="184.8" y="127.9">100</text>
<text x="196.6" y="126.6">LED</text>
<text x="229.5" y="126.6" transform="rotate(-90 229.5 126.6)">0.1uF</text>
<text x="118.1" y="135.5">J8</text>
<text x="185.3" y="136.8">R9</text>
<text x="197.1" y="135.5">D4</text>
<text x="200.7" y="136.8">GNDREF</text>
<text x="225.7" y="135.5">SW_Push</text>
<text x="227.8" y="132.9">SW2</text>
<text x="261.2" y="137.8" transform="rotate(-90 261.2 137.8)">C9</text>
<text x="26.7" y="138">GNDREF</text>
<text x="34.4" y="143.1">J3</text>
<text x="118.1" y="138">Conn_01x02</text>
<text x="184.8" y="139.3">100</text>
<text x="196.6" y="138">LED</text>
<text x="258.7" y="140.6" transform="rotate(-90 258.7 140.6)">0.1uF</text>
<text x="262.9" y="138">GNDREF</text>
<text x="16.3" y="144.4">+5-12V</text>
<text x="24.7" y="145.6">Conn_02x04_Odd_Even</text>
<text x="118.1" y="145.6">J9</text>
<text x="118.1" y="148.2">Conn_01x02</text>
<text x="200.7" y="148.2">GNDREF</text>
<text x="232" y="149.3" transform="rotate(-90 232 149.3)">C8</text>
<text x="233.7" y="149.5">GNDREF</text>
<text x="118.1" y="154.5">J10</text>
<text x="229.5" y="152" transform="rotate(-90 229.5 152)">0.1uF</text>
<text x="118.1" y="157.1">Conn_01x02</text>
<text x="16.3" y="167.2">+5-12V</text>
<text x="34.4" y="166">J4</text>
<text x="40.7" y="162.2">GNDREF</text>
<text x="24.7" y="168.5">Conn_02x04_Odd_Even</text>
<text x="40.7" y="185">GNDREF</text>
</g>
<g font-size="1.3" fill="#0000c2">
<text x="67.3" y="19.2">3.3V</text>
<text x="72.6" y="19.2">Switching</text>
<text x="82.8" y="19.2">Regulator</text>
<text x="165.3" y="23">ESP32</text>
<text x="229.9" y="49.6">Temperature</text>
<text x="242.7" y="49.6">Sensor</text>
<text x="56.7" y="56">Barrel</text>
<text x="63.6" y="56">Jack</text>
<text x="44.9" y="82.7">Power</text>
<text x="51.7" y="82.7">LED</text>
<text x="37.3" y="110.6">Programmer</text>
<text x="128.8" y="109.1">Extra</text>
<text x="129.4" y="111.1">Headers</text>
<text x="134.8" y="109.1">Pin</text>
<text x="204.7" y="110.6">LEDs</text>
<text x="238.5" y="108.1">Boot</text>
<text x="266.2" y="120.8">Debug</text>
<text x="131.9" y="137">Jumpers</text>
<text x="132.4" y="135">Backup</text>
<text x="236.8" y="132.2">Enable</text>
<text x="41" y="141.8">Upstream</text>
<text x="51.1" y="141.8">Connector</text>
<text x="38.5" y="166">Downstream</text>
<text x="51" y="166">Connector</text>
</g>
<g font-size="1.3" fill="#a90000">
<text x="37.4" y="34">1</text>
<text x="70.4" y="34">6</text>
<text x="37.4" y="36.6">2</text>
<text x="37.4" y="39.1">3</text>
<text x="70.4" y="36.6">5</text>
<text x="70.4" y="39.1">4</text>
<text x="38.7" y="63.2">1</text>
<text x="38.7" y="65.8">3</text>
<text x="38.7" y="68.3">2</text>
<text x="31" y="116.6">1</text>
<text x="116.8" y="117.9">1</text>
<text x="31" y="124.2">2</text>
<text x="31" y="121.7">3</text>
<text x="116.8" y="120.4">2</text>
<text x="116.8" y="122.9">3</text>
<text x="22.6" y="131.5" transform="rotate(-90 22.6 131.5)">6</text>
<text x="25.1" y="131.5" transform="rotate(-90 25.1 131.5)">5</text>
<text x="31" y="126.7">4</text>
<text x="112.8" y="139.8" transform="rotate(-90 112.8 139.8)">1</text>
<text x="115.3" y="139.8" transform="rotate(-90 115.3 139.8)">2</text>
<text x="30.4" y="148.3">1</text>
<text x="39.3" y="148.3">2</text>
<text x="112.8" y="149.9" transform="rotate(-90 112.8 149.9)">1</text>
<text x="115.3" y="149.9" transform="rotate(-90 115.3 149.9)">2</text>
<text x="30.4" y="150.9">3</text>
<text x="30.4" y="153.4">5</text>
<text x="30.4" y="156">7</text>
<text x="39.3" y="150.9">4</text>
<text x="39.3" y="153.4">6</text>
<text x="39.3" y="156">8</text>
<text x="112.8" y="158.8" transform="rotate(-90 112.8 158.8)">1</text>
<text x="115.3" y="158.8" transform="rotate(-90 115.3 158.8)">2</text>
<text x="30.4" y="171.2">1</text>
<text x="30.4" y="173.7">3</text>
<text x="39.3" y="171.2">2</text>
<text x="39.3" y="173.7">4</text>
<text x="30.4" y="176.3">5</text>
<text x="30.4" y="178.8">7</text>
<text x="39.3" y="176.3">6</text>
<text x="39.3" y="178.8">8</text>
</g>
<g font-size="1.3" fill="#0f0f0f">
<text x="120.5" y="31.4">EN</text>
<text x="118.7" y="45.4">Boot</text>
<text x="118.3" y="49.2">LED1</text>
<text x="118.3" y="51.7">LED2</text>
<text x="158.7" y="51.7">D-</text>
<text x="241.3" y="53">SCL</text>
<text x="118.3" y="54.3">LED3</text>
<text x="120.4" y="56.8">DB</text>
<text x="158.7" y="54.3">D+</text>
<text x="158.7" y="64.4">Extra2</text>
<text x="158.7" y="61.9">Extra1</text>
<text x="241.3" y="60.6">SDA</text>
<text x="119.4" y="67">SDA</text>
<text x="119.5" y="69.5">SCL</text>
<text x="158.7" y="67">Extra3</text>
<text x="241.3" y="69.5">ALERT</text>
<text x="117.5" y="72">ALERT</text>
<text x="114.2" y="87.3">UART_Out</text>
<text x="115.6" y="84.7">UART_In</text>
<text x="217.8" y="114">Boot</text>
<text x="125.7" y="117.8">Extra1</text>
<text x="175.5" y="119">LED1</text>
<text x="36.8" y="124.1">D-</text>
<text x="36.8" y="121.6">D+</text>
<text x="125.7" y="120.3">Extra2</text>
<text x="125.7" y="122.8">Extra3</text>
<text x="175.5" y="130.5">LED2</text>
<text x="248.7" y="127.9">DB</text>
<text x="106.7" y="140.6">SDA</text>
<text x="118.1" y="140.6">SDA</text>
<text x="175.5" y="141.9">LED3</text>
<text x="219.6" y="139.4">EN</text>
<text x="47" y="148.2">UART_In</text>
<text x="106.8" y="150.8">SCL</text>
<text x="118.1" y="150.8">SCL</text>
<text x="104.8" y="159.7">ALERT</text>
<text x="118.1" y="159.7">ALERT</text>
<text x="47" y="171.1">UART_Out</text>
</g>
<g font-size="1" fill="#a90000">
<text x="127.7" y="34">3</text>
<text x="153.1" y="31.5">2</text>
<text x="127.2" y="39.1">36</text>
<text x="127.2" y="41.7">37</text>
<text x="127.2" y="46.7">27</text>
<text x="152.6" y="46.7">10</text>
<text x="127.2" y="51.8">38</text>
<text x="127.2" y="49.3">39</text>
<text x="152.6" y="49.3">11</text>
<text x="152.6" y="51.8">13</text>
<text x="127.2" y="54.4">15</text>
<text x="127.7" y="56.9">4</text>
<text x="127.7" y="59.4">5</text>
<text x="152.6" y="54.4">14</text>
<text x="152.6" y="56.9">23</text>
<text x="152.6" y="59.4">28</text>
<text x="127.7" y="62">6</text>
<text x="127.7" y="64.5">7</text>
<text x="152.6" y="62">29</text>
<text x="152.6" y="64.5">30</text>
<text x="196.2" y="63.2">8</text>
<text x="127.2" y="67.1">12</text>
<text x="127.2" y="69.6">17</text>
<text x="152.6" y="67.1">31</text>
<text x="152.6" y="69.6">32</text>
<text x="196.2" y="70.9">6</text>
<text x="196.2" y="68.3">7</text>
<text x="127.2" y="72.1">18</text>
<text x="127.2" y="74.7">19</text>
<text x="127.2" y="77.2">20</text>
<text x="152.6" y="72.1">33</text>
<text x="152.6" y="74.7">34</text>
<text x="152.6" y="77.2">35</text>
<text x="196.2" y="73.4">5</text>
<text x="127.2" y="79.8">21</text>
<text x="127.2" y="82.3">22</text>
<text x="152.6" y="82.3">16</text>
<text x="152.6" y="79.8">26</text>
<text x="196.2" y="81">1</text>
<text x="196.2" y="78.5">2</text>
<text x="226.7" y="78.5">3</text>
<text x="127.7" y="84.8">8</text>
<text x="127.7" y="87.4">9</text>
<text x="152.6" y="84.8">24</text>
<text x="152.6" y="87.4">25</text>
<text x="226.7" y="86.1">4</text>
<text x="153.1" y="92.5">1</text>
</g>
<g font-size="1" fill="#006464">
<text x="131.8" y="35">EN</text>
<text x="147.1" y="32.5">3V3</text>
<text x="131.8" y="40.1">RXD0</text>
<text x="131.8" y="47.7">IO0</text>
<text x="131.8" y="42.6">TXD0</text>
<text x="146.4" y="47.7">IO17</text>
<text x="131.8" y="52.8">IO2</text>
<text x="131.8" y="50.3">IO1</text>
<text x="146.4" y="50.3">IO18</text>
<text x="146.4" y="52.8">IO19</text>
<text x="131.8" y="57.9">IO4</text>
<text x="131.8" y="55.3">IO3</text>
<text x="146.4" y="55.3">IO20</text>
<text x="146.4" y="57.9">IO21</text>
<text x="131.8" y="60.4">IO5</text>
<text x="131.8" y="63">IO6</text>
<text x="131.8" y="65.5">IO7</text>
<text x="146.4" y="60.4">IO35</text>
<text x="146.4" y="63">IO36</text>
<text x="146.4" y="65.5">IO37</text>
<text x="200.4" y="64.2">V+</text>
<text x="131.8" y="68">IO8</text>
<text x="131.8" y="70.6">IO9</text>
<text x="146.4" y="68">IO38</text>
<text x="146.4" y="70.6">IO39</text>
<text x="200.4" y="71.9">A1</text>
<text x="200.4" y="69.3">A0</text>
<text x="131.8" y="73.1">IO10</text>
<text x="131.8" y="75.7">IO11</text>
<text x="146.4" y="73.1">IO40</text>
<text x="146.4" y="75.7">IO41</text>
<text x="200.4" y="74.4">A2</text>
<text x="131.8" y="78.2">IO12</text>
<text x="131.8" y="80.7">IO13</text>
<text x="131.8" y="83.3">IO14</text>
<text x="146.4" y="83.3">IO46</text>
<text x="146.4" y="80.7">IO45</text>
<text x="146.4" y="78.2">IO42</text>
<text x="200.4" y="82">SDA</text>
<text x="200.4" y="79.5">SCL</text>
<text x="219.1" y="79.5">ALERT</text>
<text x="131.8" y="85.8">IO15</text>
<text x="131.8" y="88.4">IO16</text>
<text x="146.4" y="85.8">IO47</text>
<text x="146.4" y="88.4">IO48</text>
<text x="220.4" y="87.1">GND</text>
<text x="146.8" y="93.4">GND</text>
</g>
</svg>
